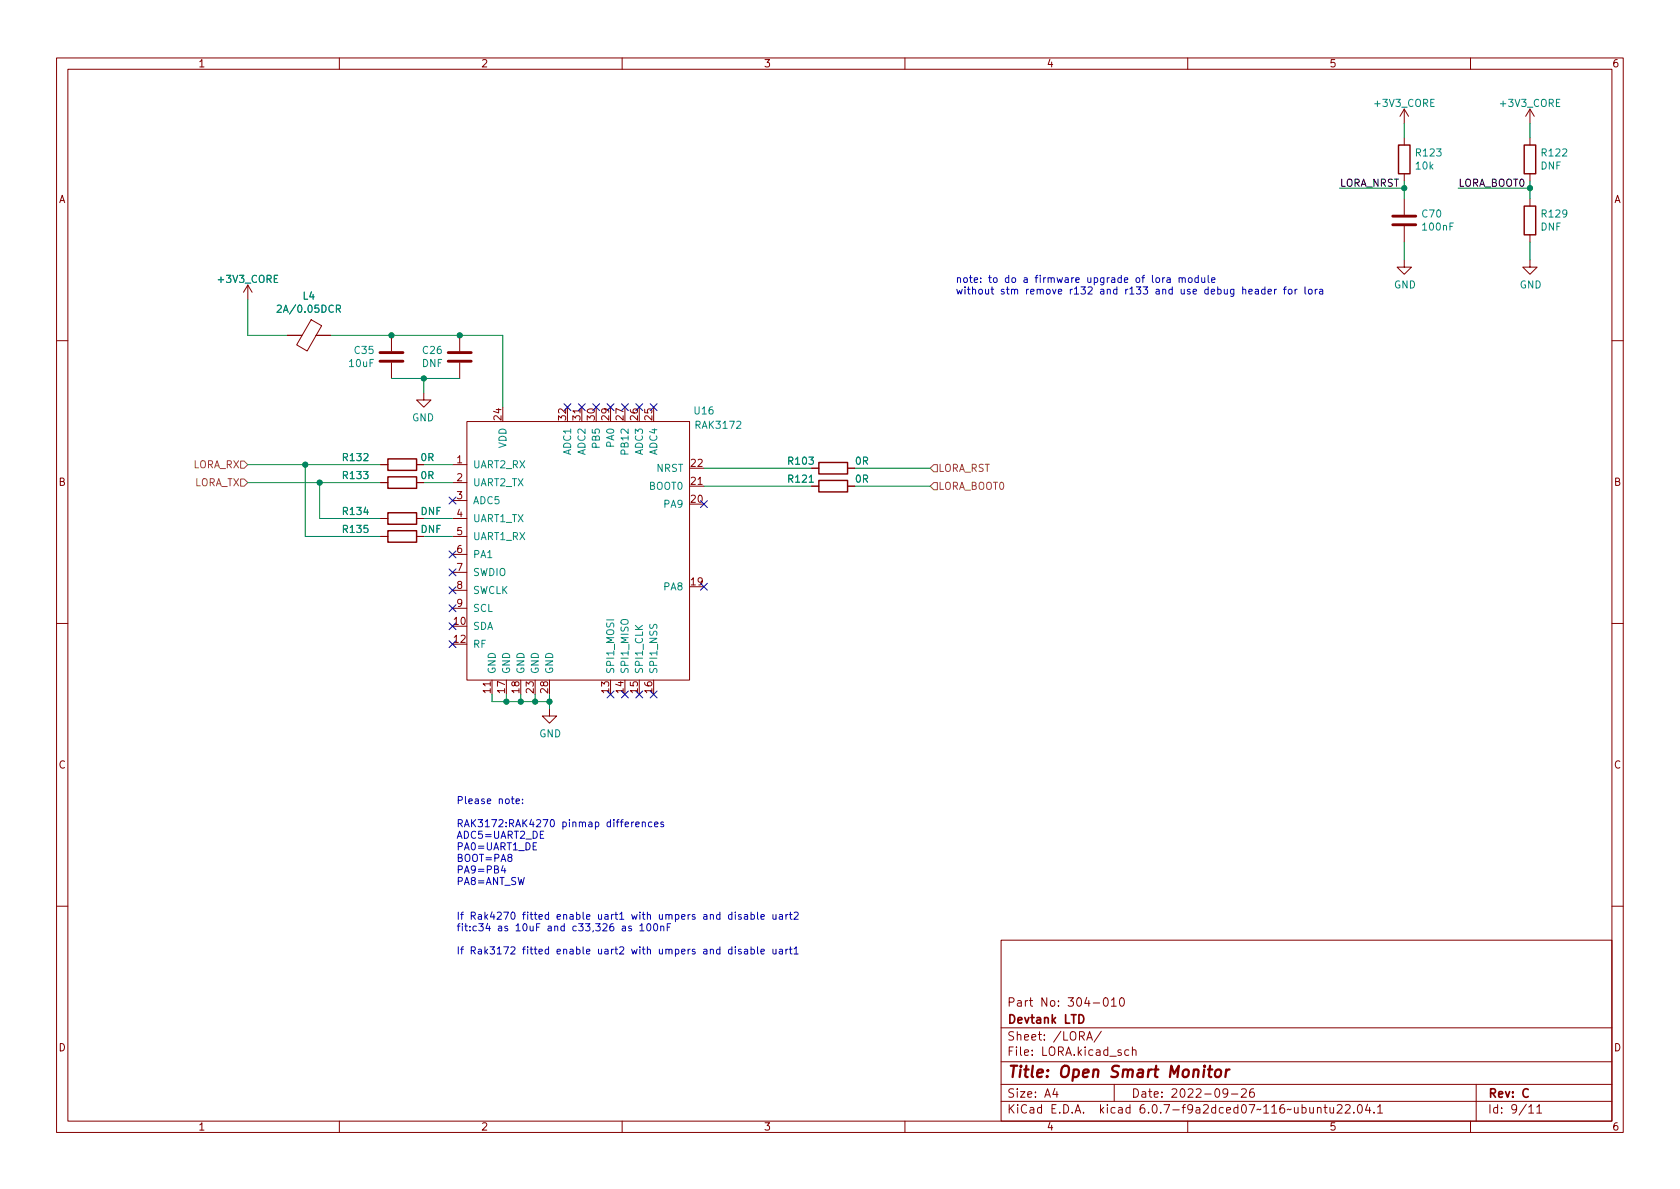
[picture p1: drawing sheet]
<svg xmlns="http://www.w3.org/2000/svg" width="297mm" height="210mm" viewBox="0 0 297 210" stroke-linecap="round" stroke-linejoin="round" font-family="sans-serif">
<g fill="none" stroke="#840000" stroke-width=".18">
<path d="M10 10.2h277v190.1h-277zM12 12.2h273v186.1h-273zM60 10.2v2M110 10.2v2M160 10.2v2M210 10.2v2M248.3 19.3v2.5M248.3 19.3l-.8 1.3M248.3 19.3l.7 1.3M260 10.2v2M270.5 19.3l-.8 1.3M270.5 19.3v2.5"/>
<path d="M270.5 19.3l.8 1.3M248.3 24.4v1.2M248.3 30.7v1.3M248.3 35.2v2.8M248.3 40v2.8M270.5 24.4v1.2M270.5 30.7v1.3M270.5 35.2v1.2M43.8 50.4l-.7 1.3M43.8 50.4v2.6M43.8 50.4l.8 1.3M50.8 59.3h2.6"/>
<path d="M55 56.5l1.9 1.1-2.6 4.5-1.8-1.1zM55.9 59.3h2.5M69.2 59.3v2.8M81.3 59.3v2.8M248.3 46v1.2h1.3l-1.3 1.3-1.3-1.3h1.3M270.5 46v1.2h1.3l-1.3 1.3-1.3-1.3h1.3M270.5 41.5v1.3M10 60.2h2M69.2 64.1v2.8M74.9 69.5v1.2h-1.2l1.2 1.3 1.3-1.3h-1.3M81.3 64.1v2.8M82.5 74.5h39.4v45.8h-39.4z"/>
<path d="M102.9 72v2.5M285 60.2h2M67.3 82.2h1.3M67.3 85.3h1.3M67.3 91.7h1.3M67.3 94.9h1.3M73.7 82.2h1.2M73.7 85.3h1.2M73.7 91.7h1.2M73.7 94.9h1.2M80 82.2h2.5M80 85.3h2.5"/>
<path d="M80 88.5h2.5M80 91.7h2.5M80 94.9h2.5M80 98h2.5M121.9 86h2.6M143.5 86h1.3M143.5 82.8h1.3M149.9 86h1.2M149.9 82.8h1.2M10 110.2h2M80 101.2h2.5M80 104.4h2.5"/>
<path d="M80 107.6h2.5M285 110.2h2M87 120.3v2.5M97.2 125.3v1.3h1.2l-1.2 1.3-1.3-1.3h1.3M10 160.2h2M177 166.3h108v32h-108zM195.2 176.6l.2-.2a.81 .81 0 0 1 .6 .7 .81 .81 0 0 1-.3 .8h-.1a.81 .81 0 0 1-.4-1.3zM196.5 176.9l.4-.5v1.5M196.5 177.9h.9M198.1 176.6l.2-.2a.81 .81 0 0 1 .6 .7 .81 .81 0 0 1-.3 .8h-.2a.81 .81 0 0 1-.3-1.3zM285 160.2h2M60 198.3v2"/>
<path d="M110 198.3v2M160 198.3v2M177 194.8h108M177 191.8h108M177 187.8h108M177 181.8h108M186.5 192.5l-.4 1h1M186.9 193v1M192.1 183.9l.5-1.5 .5 1.5M192.3 183.5h.7M194.7 182.4l-1.3 1.9M197 191.8v3"/>
<path d="M199.6 185.7l-.5-.1-.2 .3v.4l.1 .3h.6M200.2 185.8l.2-.2 .4 .1 .1 .9M200.2 185.1v1.5M210 198.3v2M217.1 193.2l-.3 .3h-.3l-.3-.3 .2-.6 .4-.1 .2 .2a.99 .99 0 0 1-.4 1.3h-.2M217.7 193.5h1.2M219.5 192.7l.6-.2 .2 .2 .1 .3-1 1h1M221.6 192.5a.59 .59 0 0 0-.7 .7v.5l.2 .3h.4l.2-.1 .1-.5-.2-.2-.4-.1-.3 .3M232.9 196l.2-.2 .4 .1 .1 .9M232.9 195.8v1M234.1 195.8h.5M234.3 195.3v1.3l.3 .2"/>
<path d="M235.1 195.8l.1 1h.4l.2-.1M235.8 195.8v1M236.4 195.5l.6-.2 .2 .2 .1 .3-.9 1h.9M237.9 195.5l.5-.2 .2 .2 .1 .3-.9 1h.9M239.4 196.7v.1M240.2 195.4l.2-.1a.81 .81 0 0 1 .5 .7 .81 .81 0 0 1-.3 .8h-.1a.81 .81 0 0 1-.6-.6 .81 .81 0 0 1 .3-.8zM241.8 195.3l-.4 1h1M242.1 195.8v1M242.9 196.7v.1M243.6 195.8l.4-.5v1.5M243.6 196.8h.8M260 198.3v2"/>
<path d="M261 191.8v6.5M270.3 195.8l.4-.5v1.5M270.3 196.8h.9M271.7 195.8l.5-.5v1.5M271.7 196.8h.9"/>
</g>
<path d="M213.6 189.1h.7M214 188.5l-.3 1.7 .1 .2 .4 .1M215 189.3a.52 .52 0 0 1 .5-.2 .52 .52 0 0 1 .4 .4l-.1 .6a.55 .55 0 0 1-.5 .4 .55 .55 0 0 1-.5-.4zM216.8 189.1l-.1 1.4M217.4 189.1l-.4 .1-.2 .3" fill="none" stroke="#840000" stroke-width=".4"/>
<path d="M190.8 179.4a.76 .76 0 0 1 .8 .8 .76 .76 0 0 1-.8 .7z" fill="none" stroke="#840000" stroke-width=".3"/>
<path d="M247.3 25.6h2v5.1h-2zM269.5 25.6h2v5.1h-2zM269.5 36.4h2v5.1h-2zM68.6 93.8h5.1v2.1h-5.1zM68.6 90.7h5.1v2h-5.1zM68.6 81.1h5.1v2.1h-5.1zM68.6 84.3h5.1v2.1h-5.1zM144.8 85h5.1v2h-5.1zM144.8 81.8h5.1v2h-5.1z" fill="none" stroke="#840000" stroke-width=".25"/>
<path d="M49 54.1l.5-.1 .2 .3-.7 .9h.7M59.5 54.6h.6l.1-.2-.1-.3-.6-.1v1.2M59.8 54.6l.4 .6" fill="none" stroke="#008484" stroke-width=".18"/>
<path d="M246.3 39.7h4M246.3 38.2h4M67.2 63.9h4M67.2 62.4h4M79.2 63.9h4.1M79.2 62.4h4.1" fill="none" stroke="#840000" stroke-width=".51"/>
<path d="M42.5 81.5h.7l.6 .7-.6 .6h-.7zM42.5 84.7h.7l.6 .6-.6 .7h-.7zM165.1 82.2h.6v1.2h-.6l-.6-.6zM165.1 85.3h.6v1.3h-.6l-.6-.6z" fill="none" stroke="#848400" stroke-width=".18"/>
<g fill="none" stroke="#0000c2" stroke-width=".18">
<path d="M205.6 49.1v.9M205.9 49.1l-.3 .2M206.4 49.2h.4l.1 .8M206.9 49.4l-.4 .1-.2 .2 .2 .3 .4-.1M208.5 49.2l.2-.1 .3 .1v.8M208.5 49.1v.9M209 49.3l.2-.2 .3 .1 .1 .8M210.2 49.2l.3-.1 .3 .2v.4l-.3 .3-.3-.1-.1-.2zM211.9 49.2l-.4-.1-.2 .2 .1 .6h.5M211.9 48.7v1.3M212.5 49.1v.8l.3 .1 .2-.2M213 49.1v.9"/>
<path d="M213.6 48.7v1.1l.2 .2M214.2 49.5l.6-.1v-.2l-.4-.1-.2 .2 .1 .6h.5M220.8 51.6l.6-.1v-.3h-.4l-.2 .1 .1 .6h.5M222 51.2h.4l.1 .8M222.5 51.5h-.4l-.2 .2 .2 .3 .4-.1M223.7 51.2h-.4l-.2 .2 .1 .5h.5M223.7 50.7v1.3M224.2 51.6l.6-.1-.1-.3h-.3l-.2 .1 .1 .6h.4M225.4 51.2v.8M225.7 51.2l-.3 .2M226.9 51.2h.5M227.4 50.7l-.3 .2v1.1"/>
<path d="M227.9 51.2h.3l.2 .2v.4l-.2 .2-.3-.1-.1-.1zM229 51.2v.8M229.3 51.2l-.3 .2M230.7 50.7v1.1l.2 .2M231.5 51.2h.3l.2 .2v.4l-.2 .2-.3-.1-.2-.1zM232.5 51.2v.8M232.9 51.2l-.4 .2M233.3 51.2h.5l.1 .8M233.9 51.5h-.4l-.2 .2 .2 .3 .4-.1M88.9 153.1l-.3 .9h.8M89.2 153.5v.9M91.2 141.7l.6-.1v-.3h-.4l-.2 .2 .1 .6h.5"/>
<path d="M92.4 142v.1M92.4 141.3v.2M94.9 149h-.6v1.3h.6M96.1 147h-.6v1.3h.6M112.4 145.8l.6-.1v-.3h-.4l-.2 .1 .1 .6h.5M113.6 145.5l.1-.1h.3l.1 .8M113.6 145.4v.8M115.3 145.4h-.4l-.3 .2 .2 .5h.5M115.7 145.8l.6-.1v-.3h-.4l-.2 .1 .1 .6h.5M117.3 145.4h-.3l-.2 .1 .1 .2 .4 .1v.3h-.5M111.6 163.8h-.3l-.2 .1 .1 .2 .4 .1v.3h-.5M113.1 163.7l.4-.4v1.3"/>
<path d="M113.1 164.6h.8M114.5 163.5l.1-.2a.68 .68 0 0 1 .5 .7 .68 .68 0 0 1-.5 .6l-.1-.1-.2-.4zM115.7 163.5l.2-.2a.68 .68 0 0 1 .4 .7 .68 .68 0 0 1-.4 .6l-.2-.1-.1-.4zM116.8 163.9l.2-.1h.3l.1 .8M116.8 163.8v.8M118 163.9h.4M118.6 163.3h-.6v1.3M129.4 161.8l-.4-.1-.2 .3 .1 .5h.5M129.4 167.9h-.4l-.2 .2 .1 .5h.5M129.4 161.3v1.3M129.4 167.4v1.3M130 161.3v.1"/>
<path d="M130 167.4v.1M130 161.7v.9M130 167.9v.8M131 161.8l-.3-.1-.1 .2v.2l.4 .1v.3h-.4M131 167.9h-.3l-.1 .1v.2l.4 .1v.3h-.4M131.6 161.8h.5l.1 .8M131.6 167.9h.5l.1 .8M132.2 162l-.4 .1-.2 .2 .2 .3 .4-.1M132.2 168.2h-.4l-.2 .2 .2 .3 .4-.1M132.8 161.8l.4-.1 .2 .3-.1 .5h-.5M132.8 167.9h.4l.2 .2-.1 .5h-.5M132.8 161.3v1.3"/>
<path d="M132.8 167.4v1.3M133.9 161.3v1.1l.2 .2M133.9 167.4v1.1l.2 .2M134.5 162.1l.6-.1v-.2l-.4-.1-.2 .2 .1 .6h.5M134.5 168.3l.6-.1v-.3h-.4l-.2 .1 .1 .6h.5M136.7 161.7v.8l.3 .1 .2-.2M136.7 167.9v.7l.3 .1 .2-.1M137.2 161.7v.9M137.2 167.9v.8M137.8 161.8h.5l.1 .8M137.8 167.9h.5l.1 .8M138.4 162l-.5 .1-.1 .2 .1 .3 .5-.1"/>
<path d="M138.4 168.2h-.5l-.1 .2 .1 .3 .5-.1M139 161.7v.9M139 167.9v.8M139.3 161.7l-.3 .3M139.3 167.9l-.3 .2M139.6 161.7h.4M139.6 167.9h.4M139.7 161.3v1.1l.3 .2M139.7 167.4v1.1l.3 .2M140.4 161.4l.5-.1 .2 .4-.7 .9h.7M140.4 167.8l.4-.4v1.3M140.4 168.7h.7"/>
</g>
<g fill="none" stroke="#008400" stroke-width=".18">
<path d="M236.9 33.3h11.4M248.3 21.8v2.6M248.3 32v3.2M257.8 33.3h12.7M270.5 21.8v2.6M270.5 32v3.2M43.8 53v6.3h7M58.4 59.3h30.5v12.7M248.3 42.8v3.2M270.5 42.8v3.2M69.2 66.9h12.1M74.9 66.9v2.6"/>
<path d="M43.8 85.3h23.5M43.8 82.2h23.5M54 82.2v12.7h13.3M56.5 85.3v6.4h10.8M74.9 91.7h5.1M74.9 85.3h5.1M74.9 82.2h5.1M74.9 94.9h5.1M124.5 86h19M124.5 82.8h19M151.1 86h13.4M151.1 82.8h13.4"/>
<path d="M87 122.8v1.3h10.2M89.5 122.8v1.3M92.1 122.8v1.3M94.6 122.8v1.3M97.2 122.8v2.5"/>
</g>
<g fill="none" stroke="#000084" stroke-width=".18">
<path d="M99.7 71.4l1.2 1.2M100.9 71.4l-1.2 1.2M102.3 71.4l1.2 1.2M103.5 71.4l-1.2 1.2M104.8 71.4l1.2 1.2M106 71.4l-1.2 1.2M107.3 71.4l1.3 1.2M108.6 71.4l-1.3 1.2M109.9 71.4l1.2 1.2M111.1 71.4l-1.2 1.2M112.4 71.4l1.2 1.2M113.6 71.4l-1.2 1.2"/>
<path d="M115 71.4l1.2 1.2M116.2 71.4l-1.2 1.2M79.4 87.9l1.2 1.2M79.4 97.4l1.2 1.2M80.6 87.9l-1.2 1.2M80.6 97.4l-1.2 1.2M123.9 88.5l1.2 1.3M125.1 88.5l-1.2 1.3M79.4 113.3l1.2 1.2M79.4 110.1l1.2 1.2M79.4 103.8l1.2 1.2M79.4 100.6l1.2 1.2"/>
<path d="M79.4 107l1.2 1.2M80.6 113.3l-1.2 1.2M80.6 107l-1.2 1.2M80.6 110.1l-1.2 1.2M80.6 103.8l-1.2 1.2M80.6 100.6l-1.2 1.2M123.9 103.1l1.2 1.3M125.1 103.1l-1.2 1.3M107.3 122.2l1.3 1.2M108.6 122.2l-1.3 1.2M109.9 122.2l1.2 1.2M111.1 122.2l-1.2 1.2"/>
<path d="M112.4 122.2l1.2 1.2M113.6 122.2l-1.2 1.2M115 122.2l1.2 1.2M116.2 122.2l-1.2 1.2"/>
</g>
<g fill="#008400" stroke="#008400" stroke-width=".18">
<circle cx="97.2" cy="124.1" r=".46"/>
<circle cx="94.6" cy="124.1" r=".46"/>
<circle cx="69.2" cy="59.3" r=".46"/>
<circle cx="74.9" cy="66.9" r=".46"/>
<circle cx="54" cy="82.2" r=".46"/>
<circle cx="56.5" cy="85.3" r=".46"/>
<circle cx="81.3" cy="59.3" r=".46"/>
<circle cx="92.1" cy="124.1" r=".46"/>
<circle cx="89.5" cy="124.1" r=".46"/>
<circle cx="248.3" cy="33.3" r=".46"/>
<circle cx="270.5" cy="33.3" r=".46"/>
</g>
<text font-size="2.8" fill="#840000" x="178" y="190.6">Title: Open Smart Monitor</text>
<g font-size="2.1" fill="#840000">
<text x="178" y="178">Part No: 304-010</text>
<text x="178" y="184">Sheet: /LORA/</text>
<text x="178" y="181">Devtank LTD</text>
<text x="178" y="186.7">File: LORA.kicad_sch</text>
<text x="178" y="196.9">KiCad E.D.A. kicad 6.0.7-f9a2dced07~116~ubuntu22.04.1</text>
<text x="178" y="194.1">Size: A4</text>
<text x="200" y="194.1">Date: 2022-09-26</text>
<text x="263" y="194.1">Rev: C</text>
<text x="263" y="196.9">Id: 9/11</text>
</g>
<g font-size="1.8" fill="#840000">
<text x="35" y="11.9">1</text>
<text x="85" y="11.9">2</text>
<text x="135" y="11.9">3</text>
<text x="185" y="11.9">4</text>
<text x="235" y="11.9">5</text>
<text x="285" y="11.9">6</text>
<text x="10.3" y="35.9">A</text>
<text x="285.3" y="35.9">A</text>
<text x="88.6" y="74.3" transform="rotate(-90 88.6 74.3)">24</text>
<text x="100.1" y="74.3" transform="rotate(-90 100.1 74.3)">32</text>
<text x="102.6" y="74.3" transform="rotate(-90 102.6 74.3)">31</text>
<text x="105.2" y="74.3" transform="rotate(-90 105.2 74.3)">30</text>
<text x="107.7" y="74.3" transform="rotate(-90 107.7 74.3)">29</text>
<text x="110.2" y="74.3" transform="rotate(-90 110.2 74.3)">27</text>
<text x="112.8" y="74.3" transform="rotate(-90 112.8 74.3)">26</text>
<text x="115.3" y="74.3" transform="rotate(-90 115.3 74.3)">25</text>
<text x="80.8" y="81.9">1</text>
<text x="122.2" y="82.5">22</text>
<text x="10.3" y="85.9">B</text>
<text x="80.8" y="85.1">2</text>
<text x="80.8" y="88.3">3</text>
<text x="122.2" y="88.9">20</text>
<text x="122.2" y="85.7">21</text>
<text x="285.3" y="85.9">B</text>
<text x="80.8" y="91.4">4</text>
<text x="80.8" y="94.6">5</text>
<text x="80.8" y="97.8">6</text>
<text x="80.8" y="101">7</text>
<text x="80.8" y="104.1">8</text>
<text x="80.8" y="107.3">9</text>
<text x="122.2" y="103.5">19</text>
<text x="80.3" y="110.5">10</text>
<text x="80.3" y="113.7">12</text>
<text x="86.7" y="122.5" transform="rotate(-90 86.7 122.5)">11</text>
<text x="89.3" y="122.5" transform="rotate(-90 89.3 122.5)">17</text>
<text x="91.8" y="122.5" transform="rotate(-90 91.8 122.5)">18</text>
<text x="94.4" y="122.5" transform="rotate(-90 94.4 122.5)">23</text>
<text x="96.9" y="122.5" transform="rotate(-90 96.9 122.5)">28</text>
<text x="107.7" y="122.5" transform="rotate(-90 107.7 122.5)">13</text>
<text x="110.2" y="122.5" transform="rotate(-90 110.2 122.5)">14</text>
<text x="112.8" y="122.5" transform="rotate(-90 112.8 122.5)">15</text>
<text x="115.3" y="122.5" transform="rotate(-90 115.3 122.5)">16</text>
<text x="10.3" y="135.9">C</text>
<text x="285.3" y="135.9">C</text>
<text x="10.3" y="185.9">D</text>
<text x="285.3" y="185.9">D</text>
<text x="35" y="199.9">1</text>
<text x="85" y="199.9">2</text>
<text x="135" y="199.9">3</text>
<text x="185" y="199.9">4</text>
<text x="235" y="199.9">5</text>
<text x="285" y="199.9">6</text>
</g>
<g font-size="1.8" fill="#008484">
<text x="243.1" y="18.9">+3V3_CORE</text>
<text x="265.4" y="18.9">+3V3_CORE</text>
<text x="250.4" y="30">10k</text>
<text x="250.5" y="27.7">R123</text>
<text x="272.4" y="30">DNF</text>
<text x="272.7" y="27.7">R122</text>
<text x="251.5" y="38.4">C70</text>
<text x="251.7" y="40.8">100nF</text>
<text x="272.4" y="40.8">DNF</text>
<text x="272.7" y="38.4">R129</text>
<text x="38.7" y="50">+3V3_CORE</text>
<text x="53.6" y="53">L4</text>
<text x="246.4" y="51">GND</text>
<text x="268.7" y="51">GND</text>
<text x="49.6" y="55.3">2A/0.05DCR</text>
<text x="61.8" y="64.9">10uF</text>
<text x="62.7" y="62.6">C35</text>
<text x="74.6" y="64.9">DNF</text>
<text x="74.8" y="62.6">C26</text>
<text x="72.8" y="74.5">GND</text>
<text x="122.8" y="73.3">U16</text>
<text x="123.1" y="75.8">RAK3172</text>
<text x="60.8" y="81.5">R132</text>
<text x="74.4" y="81.5">0R</text>
<text x="83.6" y="82.8">UART2_RX</text>
<text x="89.5" y="79.3" transform="rotate(-90 89.5 79.3)">VDD</text>
<text x="101" y="80.4" transform="rotate(-90 101 80.4)">ADC1</text>
<text x="103.5" y="80.4" transform="rotate(-90 103.5 80.4)">ADC2</text>
<text x="106" y="79" transform="rotate(-90 106 79)">PB5</text>
<text x="108.6" y="79" transform="rotate(-90 108.6 79)">PA0</text>
<text x="111.1" y="80" transform="rotate(-90 111.1 80)">PB12</text>
<text x="113.7" y="80.4" transform="rotate(-90 113.7 80.4)">ADC3</text>
<text x="116.1" y="83.4">NRST</text>
<text x="116.2" y="80.4" transform="rotate(-90 116.2 80.4)">ADC4</text>
<text x="139.5" y="82.2">R103</text>
<text x="151.3" y="82.2">0R</text>
<text x="60.8" y="84.7">R133</text>
<text x="74.4" y="84.7">0R</text>
<text x="83.6" y="86">UART2_TX</text>
<text x="83.6" y="89.1">ADC5</text>
<text x="114.8" y="86.6">BOOT0</text>
<text x="117.5" y="89.8">PA9</text>
<text x="139.5" y="85.3">R121</text>
<text x="151.3" y="85.3">0R</text>
<text x="60.8" y="94.2">R135</text>
<text x="60.8" y="91.1">R134</text>
<text x="74.4" y="94.2">DNF</text>
<text x="74.4" y="91.1">DNF</text>
<text x="83.6" y="92.3">UART1_TX</text>
<text x="83.6" y="95.5">UART1_RX</text>
<text x="83.6" y="98.7">PA1</text>
<text x="83.6" y="101.8">SWDIO</text>
<text x="83.6" y="105">SWCLK</text>
<text x="117.5" y="104.4">PA8</text>
<text x="83.6" y="111.4">SDA</text>
<text x="83.6" y="108.2">SCL</text>
<text x="83.6" y="114.5">RF</text>
<text x="87.6" y="119.2" transform="rotate(-90 87.6 119.2)">GND</text>
<text x="90.2" y="119.2" transform="rotate(-90 90.2 119.2)">GND</text>
<text x="92.7" y="119.2" transform="rotate(-90 92.7 119.2)">GND</text>
<text x="95.2" y="119.2" transform="rotate(-90 95.2 119.2)">GND</text>
<text x="97.8" y="119.2" transform="rotate(-90 97.8 119.2)">GND</text>
<text x="108.6" y="119.2" transform="rotate(-90 108.6 119.2)">SPI1_MOSI</text>
<text x="111.1" y="119.2" transform="rotate(-90 111.1 119.2)">SPI1_MISO</text>
<text x="113.7" y="119.2" transform="rotate(-90 113.7 119.2)">SPI1_CLK</text>
<text x="116.2" y="119.2" transform="rotate(-90 116.2 119.2)">SPI1_NSS</text>
<text x="95.3" y="130.4">GND</text>
</g>
<g font-size="1.8">
<text x="236.9" y="33">LORA_NRST</text>
<text x="257.8" y="33">LORA_BOOT0</text>
</g>
<g font-size="1.8" fill="#0000c2">
<text x="168.9" y="50">note: to do a firmware upgrade of lora module</text>
<text x="168.9" y="52.1">without stm remove r132 and r133 and use debug header for lora</text>
<text x="80.6" y="142.2">Please note:</text>
<text x="80.6" y="146.3">RAK3172:RAK4270 pinmap differences</text>
<text x="80.6" y="148.3">ADC5=UART2_DE</text>
<text x="80.6" y="150.4">PA0=UART1_DE</text>
<text x="80.6" y="152.4">BOOT=PA8</text>
<text x="80.6" y="154.4">PA9=PB4</text>
<text x="80.6" y="156.5">PA8=ANT_SW</text>
<text x="80.6" y="162.6">If Rak4270 fitted enable uart1 with umpers and disable uart2</text>
<text x="80.6" y="164.7">fit:c34 as 10uF and c33,326 as 100nF</text>
<text x="80.6" y="168.8">If Rak3172 fitted enable uart2 with umpers and disable uart1</text>
</g>
<g font-size="1.8" fill="#848400">
<text x="34" y="82.8">LORA_RX</text>
<text x="165.8" y="83.4">LORA_RST</text>
<text x="34.2" y="86">LORA_TX</text>
<text x="165.8" y="86.6">LORA_BOOT0</text>
</g>
</svg>
